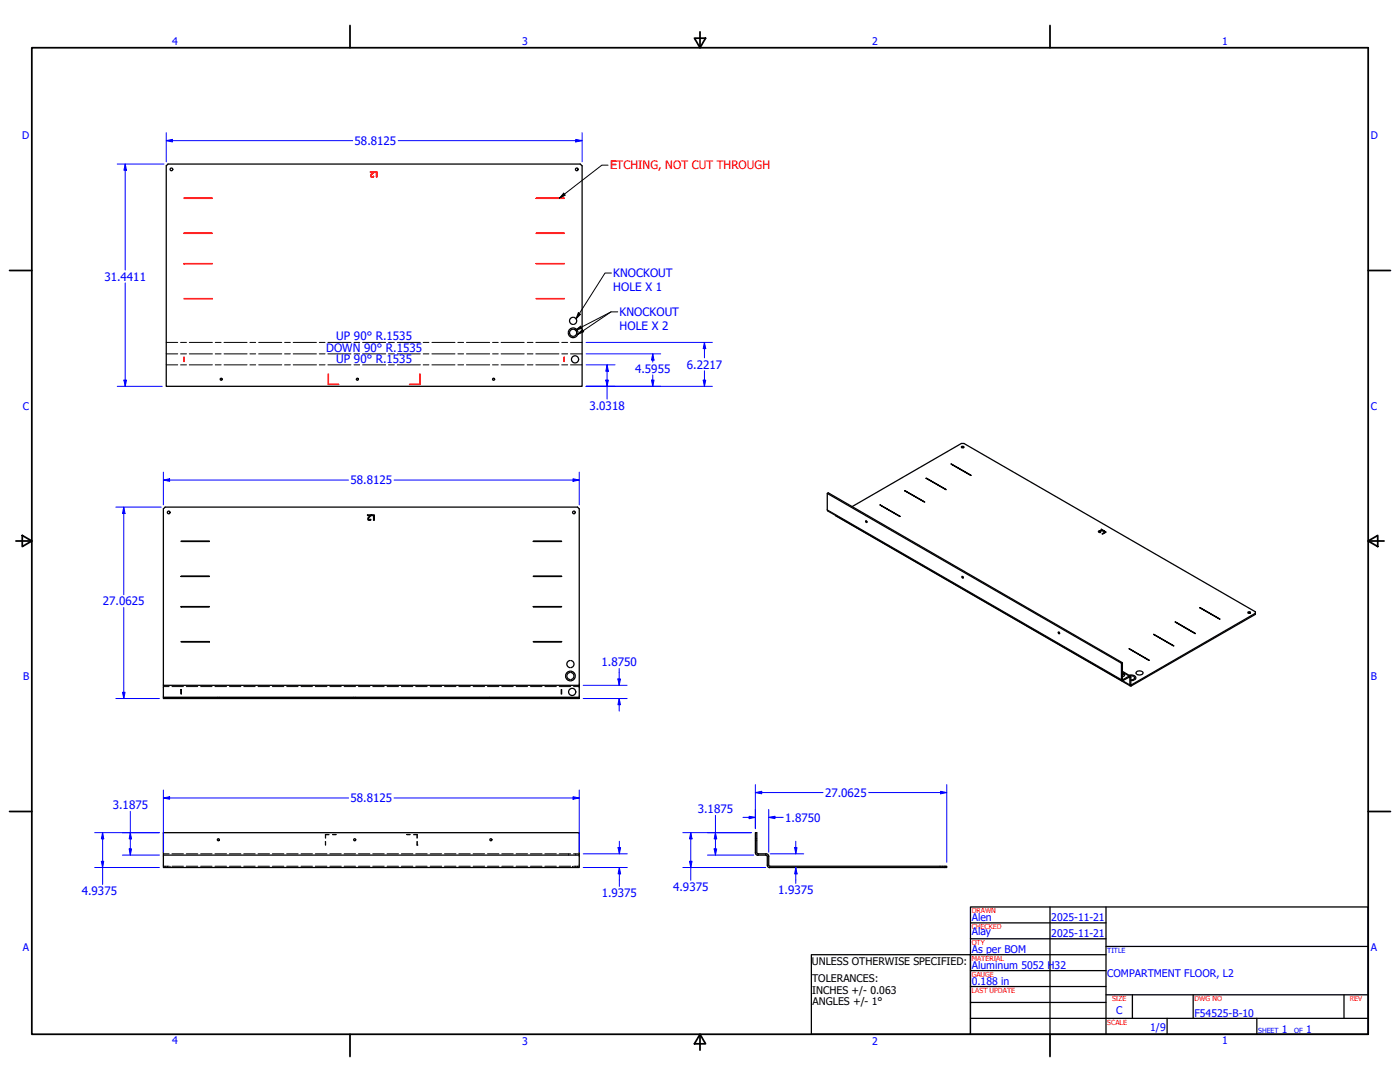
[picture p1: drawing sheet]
<svg xmlns="http://www.w3.org/2000/svg" width="559mm" height="432mm" viewBox="0 0 559 432" stroke-linecap="round" stroke-linejoin="round" font-family="sans-serif">
<!-- layer: Hidden (ANSI) -->
<g fill="none" stroke="#000" stroke-width=".4">
<path d="M65.2 274h2.3M68.6 274h4.6M74.4 274h4.5M80.1 274h4.5M85.8 274h4.6M86.8 278.3v.1M86.8 278.6v.2M87.6 278.3v.1M87.6 278.6v.2M91.6 274h4.5M97.3 274h4.6M103 274h4.6"/>
<path d="M108.7 274h4.6M114.4 274h4.6M120.1 274h4.6M125.9 274h4.6M131.6 274h4.6M137.4 274h4.5M141.2 278.3v.1M141.2 278.6v.2M141.9 278.3v.1M141.9 278.6v.2M143.1 274h4.5M148.8 274h4.6"/>
<path d="M154.5 274h4.6M160.2 274h4.6M165.9 274h4.6M171.7 274h4.6M177.4 274h4.6M183.1 274h4.6M188.8 274h4.6M194.6 274h4.5M195.5 278.3v.1M195.5 278.6v.2M196.3 278.3v.1M196.3 278.6v.2"/>
<path d="M200.3 274h4.6M206 274h4.6M211.7 274h4.6M217.5 274h4.6M223.2 274h4.6M228.9 274h2.3M129.9 335.8v1.4M130 335.9v1.3M131.3 333h-1.4v1.4M131.4 333.1h-1.4v1.4M132.7 333h1.4l-1.4 .1M163.7 333h-1.4l1.4 .1"/>
<path d="M165 333.1h1.4v1.4M165.2 333h1.4v1.4M166.4 335.9v1.3M166.5 337.2h.1M166.6 335.8v1.4M301.5 335.5h.2M301.5 334.7h.2M301.9 335.5h.2M301.9 334.7h.2M65.2 340.7h2.3M65.2 345.7h2.3M65.9 345.7v.2"/>
<path d="M65.9 346v.2M66.8 345.7v.2M66.8 346v.2M67.9 345.7v.2M67.9 346v.2M68.6 340.7h4.6M68.6 345.7h4.6M74.4 340.7h4.5M74.4 345.7h4.5M80.1 340.7h4.5M80.1 345.7h4.5M85.8 340.7h4.6"/>
<path d="M85.8 345.7h4.6M91.6 340.7h4.5M91.6 345.7h4.5M97.3 340.7h4.6M97.3 345.7h4.6M103 340.7h4.6M103 345.7h4.6M108.7 340.7h4.6M108.7 345.7h4.6M114.4 340.7h4.6M114.4 345.7h4.6M120.1 340.7h4.6"/>
<path d="M120.1 345.7h4.6M125.9 340.7h4.6M125.9 345.7h4.6M131.6 340.7h4.6M131.6 345.7h4.6M137.4 340.7h4.5M137.4 345.7h4.5M143.1 340.7h4.5M143.1 345.7h4.5M148.8 340.7h4.6M148.8 345.7h4.6M154.5 340.7h4.6"/>
<path d="M154.5 345.7h4.6M160.2 340.7h4.6M160.2 345.7h4.6M165.9 340.7h4.6M165.9 345.7h4.6M171.7 340.7h4.6M171.7 345.7h4.6M177.4 340.7h4.6M177.4 345.7h4.6M183.1 340.7h4.6M183.1 345.7h4.6M188.8 340.7h4.6"/>
<path d="M188.8 345.7h4.6M194.6 340.7h4.5M194.6 345.7h4.5M200.3 340.7h4.6M200.3 345.7h4.6M206 340.7h4.6M206 345.7h4.6M211.7 340.7h4.6M211.7 345.7h4.6M217.5 340.7h4.6M217.5 345.7h4.6M223.2 340.7h4.6"/>
<path d="M223.2 345.7h4.6M226.9 340.7v.2M226.9 341.1v.1M228.5 345.7v.2M228.5 346v.2M228.9 340.7h2.3M228.9 345.7h2.3M229.6 345.7v.2M229.6 346v.2M229.8 340.7v.2M229.8 341.1v.1M230.5 345.7v.2"/>
<path d="M230.5 346v.2M302.8 340.7v.2M302.8 341.1v.1M305.6 340.7v.2M305.6 341.1v.1M375.2 345.7v.2M375.2 346v.2M376.3 345.7v.2M376.3 346v.2"/>
</g>
<circle cx="166.4" cy="337.2" r=".19" fill="#000"/>
<!-- layer: Visible (ANSI) -->
<g fill="none" stroke="#000" stroke-width=".51">
<path d="M67.1 65.5h164.5l.7 .7v88h-165.9v-88zM226.8 133a1.94 1.94 0 0 0 2 1.7 1.94 1.94 0 0 0 1.9-1.7M226.8 132.6a1.94 1.94 0 0 1 2-1.7 1.94 1.94 0 0 1 1.9 1.7M228.6 126.6a1.43 1.43 0 0 0-1.3 1.4 1.43 1.43 0 0 0 1.3 1.5M228.6 131.4a1.43 1.43 0 0 0-1.3 1.4 1.43 1.43 0 0 0 1.3 1.4M228.9 131.4a1.43 1.43 0 0 1 1.3 1.4 1.43 1.43 0 0 1-1.3 1.4M228.9 126.6a1.43 1.43 0 0 1 1.3 1.4 1.43 1.43 0 0 1-1.3 1.5M383.9 178.2l.5-.1a.43 .43 0 0 1-.1 .8 .43 .43 0 0 1-.6-.6zM383.9 178.6h.7M330.2 196.9l117.4 67.8v6.8l.4 .2 2.8-1.5 .2 3.2 .2 .4 49.9-28.6v-1l-116.4-67.2h-1l-43.6 25.2M361.1 195.8l8 4.5zM369.6 190.9l8.1 4.5z"/>
<path d="M379.5 185.2l8.1 4.5zM72.3 216l11.3 .1zM146.7 205.5h1.3l-.6 .9a.53 .53 0 0 0-.3 .8 .53 .53 0 0 0 .9 .1 .68 .68 0 0 1-1.2 .1 .68 .68 0 0 1 .4-1.1l.6-.6h-1.1zM148.1 205.5h1.3v2.1h-.3v-1.9h-1zM212.9 216l11.3 .1zM333.6 205.7l117.6 68M345.9 208l.1 .2M351.2 201.5l8.1 4.6zM438.7 211.8l1.5-.1-.6-.5 1 .6-1.9 .2 .6 .4-.2 .1-.7-.3zM440.5 211.9l1 .4-1.4 .9-.2-.2 1.3-.7zM72.3 229.9l11.3 .2zM212.9 229.9l11.3 .2z"/>
<path d="M384 230l.4 .2v.6l-.4-.3zM384.3 230.1l.1 .3M72.3 256l11.3 .2zM72.3 242.1l11.3 .1zM212.9 256l11.3 .2zM212.9 242.1l11.3 .1zM422.4 252.3h.3l.1 .6zM422.8 252.3l.1 .3M450.7 258.8l8 4.7zM460.4 253.2l8.2 4.5zM469 248.2l8.1 4.6zM478.9 242.6l8.1 4.5z"/>
<path d="M498.2 244.3l.3-.1a.37 .37 0 0 1 .5-.1 .37 .37 0 0 1 0 .5 .37 .37 0 0 1-.5 .1l-.4-.2zM498.2 244.7h.8M501.1 244.7l-49.6 28.6-.3-3.5-.4-.1-2.8 1.5v-6.7l-117.4-67.8-.4 .2 .2 7 117.4 67.8M65.2 278.3h166v.5h-166zM65.2 273.5v4.8M72.3 275.2l.1 1.8zM224 275.2l.2 1.8zM225.8 270a1.94 1.94 0 0 0 1.9 1.7 1.94 1.94 0 0 0 1.9-1.7M225.8 269.6a1.94 1.94 0 0 1 1.9-1.8 1.94 1.94 0 0 1 1.9 1.8M227.5 263.6a1.43 1.43 0 0 0-1.2 1.4 1.43 1.43 0 0 0 1.2 1.4M227.5 268.4a1.43 1.43 0 0 0-1.2 1.4 1.43 1.43 0 0 0 1.2 1.4M227.9 268.4a1.43 1.43 0 0 1 1.2 1.4 1.43 1.43 0 0 1-1.2 1.4"/>
<path d="M227.9 263.6a1.43 1.43 0 0 1 1.2 1.4 1.43 1.43 0 0 1-1.2 1.4M231.2 273.5h-166v-70.4l.7-.7h164.6l.7 .7v75.2M448 268.6l.2 .1a.74 .74 0 0 1 .7 .8 .74 .74 0 0 1-.9 .6M448 269l.8 .6M448 267.9l3.1 1.8M448 264.5l-.4 .2M450.7 269.5a1.64 1.64 0 0 1 1.7-.1 1.64 1.64 0 0 1 .9 1.6l-.4 .2M451 269.7l1.3 .2M452.6 270a.84 .84 0 0 1 .1 1.1 .84 .84 0 0 1-1.2 .2h-.1M452.7 271.3l-1.3 .3M455.7 267.9l-.9-.2-1 .3a.55 .55 0 0 0-.4 .5 .55 .55 0 0 0 .3 .5M455.9 268a.87 .87 0 0 1 .1 1.2 .87 .87 0 0 1-1.1 .2l-.9-.2"/>
<path d="M65.2 332.3h166v8.9h-166zM65.2 341.2v5h166v-5M301.5 340.3a.88 .88 0 0 0 1 .9l3.3 .1 .5 .4M301.5 340.3v-8h.6v8M302.1 340.3l.4 .4 3.7 .1 .6 .9M306.3 341.7v4l.9 .6M306.8 341.7v3.6l.4 .4h70M307.2 346.2h70M377.2 345.7h.7v.5h-.7z"/>
<circle cx="68.4" cy="67.6" r=".54"/>
<circle cx="230.2" cy="67.6" r=".54"/>
<circle cx="88.3" cy="151.4" r=".41"/>
<circle cx="142.7" cy="151.4" r=".41"/>
<circle cx="197" cy="151.4" r=".41"/>
<circle cx="229.5" cy="143.4" r="1.43"/>
<circle cx="67.3" cy="204.5" r=".54"/>
<circle cx="229.1" cy="204.5" r=".54"/>
<circle cx="345.8" cy="208.1" r=".34"/>
<circle cx="228.4" cy="276.1" r="1.43"/>
<circle cx="87.2" cy="335.1" r=".41"/>
<circle cx="141.6" cy="335.1" r=".41"/>
<circle cx="195.9" cy="335.1" r=".41"/>
</g>
<!-- layer: Visible Narrow (ANSI) -->
<path d="M330.2 203.5l117.4 67.7 .4-.2 .2 .6M448 268.3l2.7 1.5 .3 .6 .4-.2M448.1 271.7l2.9 1.6 .4-.2 .2 .6" fill="none" stroke="#000" stroke-width=".4"/>
<!-- layer: Bend Centerline (ANSI) -->
<g fill="none" stroke="#000" stroke-width=".4">
<path d="M66.4 136.7h4.5M72.1 136.7h2.3M75.6 136.7h9.2M85.9 136.7h2.4M89.4 136.7h9.2M99.8 136.7h2.2M103.3 136.7h9.2M113.6 136.7h2.3M117 136.7h9.3M127.4 136.7h2.3M130.9 136.7h9.2M141.3 136.7h2.3"/>
<path d="M144.7 136.7h9.2M155.1 136.7h2.3M158.6 136.7h9.2M168.9 136.7h2.3M172.4 136.7h9.2M182.8 136.7h2.2M186.2 136.7h9.3M196.6 136.7h2.3M200 136.7h9.2M210.4 136.7h2.3M213.9 136.7h9.2M224.2 136.7h2.4"/>
<path d="M227.7 136.7h4.6M66.4 141.2h4.5M66.4 145.6h4.5M72.1 141.2h2.3M72.1 145.6h2.3M75.6 141.2h9.2M75.6 145.6h9.2M85.9 141.2h2.4M85.9 145.6h2.4M89.4 141.2h9.2M89.4 145.6h9.2M99.8 141.2h2.2"/>
<path d="M99.8 145.6h2.2M103.3 141.2h9.2M103.3 145.6h9.2M113.6 141.2h2.3M113.6 145.6h2.3M117 141.2h9.3M117 145.6h9.3M127.4 141.2h2.3M127.4 145.6h2.3M130.9 141.2h9.2M130.9 145.6h9.2M141.3 141.2h2.3"/>
<path d="M141.3 145.6h2.3M144.7 141.2h9.2M144.7 145.6h9.2M155.1 141.2h2.3M155.1 145.6h2.3M158.6 141.2h9.2M158.6 145.6h9.2M168.9 141.2h2.3M168.9 145.6h2.3M172.4 141.2h9.2M172.4 145.6h9.2M182.8 141.2h2.2"/>
<path d="M182.8 145.6h2.2M186.2 141.2h9.3M186.2 145.6h9.3M196.6 141.2h2.3M196.6 145.6h2.3M200 141.2h9.2M200 145.6h9.2M210.4 141.2h2.3M210.4 145.6h2.3M213.9 141.2h9.2M213.9 145.6h9.2M224.2 141.2h2.4"/>
<path d="M224.2 145.6h2.4M227.7 141.2h4.6M227.7 145.6h4.6"/>
</g>
<!-- layer: Visible (ANSI) -->
<g fill="none" stroke="#f00" stroke-width=".51">
<path d="M73.4 79.1l11.3 .1zM147.8 68.6h1.4l-.5 .8a.56 .56 0 0 0-.5 .8 .56 .56 0 0 0 .9 .1 .68 .68 0 0 1-1.1 .1 .68 .68 0 0 1 .3-1.1l.5-.5h-1zM149.3 68.6h1.2v2.1h-.3v-1.9h-.9zM214 79.1l11.2 .1zM73.4 93l11.3 .2zM214 93l11.2 .2zM73.4 119.1l11.3 .2zM73.4 105.2l11.3 .1zM214 119.1l11.2 .2zM214 105.2l11.2 .1zM73.4 142.6l.1 1.7zM131 149.2l.1 4.2 4.1 .1h-4.2z"/>
<path d="M167.5 149.2l.1 4.3h-4.2l4.1-.1zM225.1 142.6l.1 1.7z"/>
</g>
<!-- layer: Border (ANSI) -->
<g fill="none" stroke="#000" stroke-width=".7">
<path d="M12.7 19.1h533.4v393.6h-533.4zM139.7 10.2v8.9M277.2 15.2h4.4l-2.2 3.9zM279.4 12.7v6.4M419.1 10.2v8.9M3.8 107.9h8.9M546.1 107.9h8.9M6.3 215.9h6.4M8.9 213.7l3.8 2.2-3.8 2.2zM546.1 215.9l3.8-2.2v4.4zM546.1 215.9h6.3M3.8 323.8h8.9"/>
<path d="M546.1 323.8h8.9M139.7 412.7v8.9M279.4 412.7l2.2 3.9h-4.4zM279.4 412.7v6.4M419.1 412.7v8.9"/>
</g>
<!-- layer: Title (ANSI) -->
<g fill="none" stroke="#000" stroke-width=".51">
<path d="M387.3 361.9h158.8v50.8h-158.8zM387.3 368.3h54.2M387.3 374.6h54.2M419.1 361.9v50.8M441.5 377.7h104.6M441.5 361.9v50.8M323.8 381h63.5v31.7h-63.5zM387.3 381h54.2M387.3 387.3h54.2M387.3 393.7h54.2M441.5 397h104.6M452 397v9.4"/>
<path d="M476.2 397v9.4M536.4 397v9.4M387.3 400h54.2M387.3 406.4h158.8M465.8 406.4v6.3M501.6 406.4v6.3"/>
</g>
<!-- layer: Dimension (ANSI) -->
<path d="M317.6 338.3v2.4" fill="none" stroke="#00f" stroke-width=".4"/>
<path d="M317.2 338.3h.9l-.5 2.4z" fill="#00f"/>
<path d="M317.2 338.3h.9l-.5 2.4zM317.6 346.2v2.5" fill="none" stroke="#00f" stroke-width=".4"/>
<path d="M317.6 346.2l.5 2.5h-.9z" fill="#00f"/>
<path d="M285.6 332.3v2.5M317.6 335.7v2.6M307.4 340.7h13.4M317.6 346.2l.5 2.5h-.9zM317.6 348.7v3.9" fill="none" stroke="#00f" stroke-width=".4"/>
<path d="M285.6 332.3l.5 2.5h-1z" fill="#00f"/>
<path d="M285.6 332.3l.5 2.5h-1zM285.6 338.8v2.4" fill="none" stroke="#00f" stroke-width=".4"/>
<path d="M285.1 338.8h1l-.5 2.4z" fill="#00f"/>
<path d="M282.4 332.3h17.5M285.1 338.8h1l-.5 2.4zM285.6 325.4v6.9M285.6 334.8v4M299 326.2h2.5M282.4 341.2h18.5" fill="none" stroke="#00f" stroke-width=".4"/>
<path d="M299 325.8l2.5 .4-2.5 .5z" fill="#00f"/>
<path d="M299 325.8l2.5 .4-2.5 .5zM306.8 326.2h2.5" fill="none" stroke="#00f" stroke-width=".4"/>
<path d="M306.8 326.2l2.5-.4v.9z" fill="#00f"/>
<path d="M375.4 316.3h2.5M296.5 326.2h2.5M301.5 323v7.7M306.8 326.2l2.5-.4v.9zM306.8 323v17.1M309.3 326.2h3.3" fill="none" stroke="#00f" stroke-width=".4"/>
<path d="M375.4 315.8l2.5 .5-2.5 .5z" fill="#00f"/>
<path d="M301.5 316.3h2.5M375.4 315.8l2.5 .5-2.5 .5z" fill="none" stroke="#00f" stroke-width=".4"/>
<path d="M301.5 316.3l2.5-.5v1z" fill="#00f"/>
<path d="M301.5 316.3l2.5-.5v1zM301.5 313.1v17.6M304 316.3h24.5M346.7 316.3h28.7M377.9 313.1v31M41 332.3v2.5" fill="none" stroke="#00f" stroke-width=".4"/>
<path d="M41 332.3l.4 2.5h-1z" fill="#00f"/>
<path d="M41 332.3l.4 2.5h-1zM41 343.7v2.5" fill="none" stroke="#00f" stroke-width=".4"/>
<path d="M40.4 343.7h1l-.4 2.5z" fill="#00f"/>
<path d="M65.2 318.5h2.5M37.8 332.3h25.8M41 334.8v8.9M37.8 346.2h25.8M40.4 343.7h1l-.4 2.5zM41 346.2v6.8" fill="none" stroke="#00f" stroke-width=".4"/>
<path d="M65.2 318.5l2.5-.6v1.1z" fill="#00f"/>
<path d="M65.2 318.5l2.5-.6v1.1zM228.7 318.5h2.5" fill="none" stroke="#00f" stroke-width=".4"/>
<path d="M228.7 317.9l2.5 .6-2.5 .5z" fill="#00f"/>
<path d="M65.2 315.3v24.8M67.7 318.5h71.4M157.3 318.5h71.4M228.7 317.9l2.5 .6-2.5 .5zM231.2 315.3v24.8M247.2 338.3v2.4" fill="none" stroke="#00f" stroke-width=".4"/>
<path d="M246.7 338.3h1l-.5 2.4z" fill="#00f"/>
<path d="M246.7 338.3h1l-.5 2.4zM247.2 346.2v2.5" fill="none" stroke="#00f" stroke-width=".4"/>
<path d="M247.2 346.2l.5 2.5h-1z" fill="#00f"/>
<path d="M52 338.8v2.4M247.2 335.7v2.6M232.8 340.7h17.6M232.8 346.2h17.6M247.2 346.2l.5 2.5h-1zM247.2 348.7v5.1" fill="none" stroke="#00f" stroke-width=".4"/>
<path d="M51.6 338.8h.9l-.5 2.4z" fill="#00f"/>
<path d="M51.6 338.8h.9l-.5 2.4zM52 332.3v2.5" fill="none" stroke="#00f" stroke-width=".4"/>
<path d="M52 332.3l.5 2.5h-.9z" fill="#00f"/>
<path d="M49.4 202.4v2.5M48.8 332.3h14.8M52 332.3l.5 2.5h-.9zM52 323.8v8.5M52 334.8v4M48.8 341.2h14.8" fill="none" stroke="#00f" stroke-width=".4"/>
<path d="M49.4 202.4l.5 2.5h-1z" fill="#00f"/>
<path d="M49.4 202.4l.5 2.5h-1zM49.4 276.3v2.5" fill="none" stroke="#00f" stroke-width=".4"/>
<path d="M48.9 276.3h1l-.5 2.5z" fill="#00f"/>
<path d="M46.2 202.4h18.1M49.4 204.9v32.5M49.4 242.4v33.9M46.2 278.8h17.4M48.9 276.3h1l-.5 2.5zM247.1 271v2.5" fill="none" stroke="#00f" stroke-width=".4"/>
<path d="M246.6 271h1l-.5 2.5z" fill="#00f"/>
<path d="M246.6 271h1l-.5 2.5zM247.1 278.8v2.4" fill="none" stroke="#00f" stroke-width=".4"/>
<path d="M247.1 278.8l.5 2.4h-1z" fill="#00f"/>
<path d="M50 65.5v2.4M232.8 273.5h17.5M232.8 278.8h17.5M247.1 278.8l.5 2.4h-1zM247.1 266.8v4.2M247.1 281.2v2.6" fill="none" stroke="#00f" stroke-width=".4"/>
<path d="M50 65.5l.5 2.4h-1z" fill="#00f"/>
<path d="M50 65.5l.5 2.4h-1zM50 151.7v2.5" fill="none" stroke="#00f" stroke-width=".4"/>
<path d="M49.5 151.7h1l-.5 2.5z" fill="#00f"/>
<path d="M66.4 56.1h2.4M46.8 65.5h18.7M50 67.9v39.9M50 112.9v38.8M46.8 154.2h18M49.5 151.7h1l-.5 2.5z" fill="none" stroke="#00f" stroke-width=".4"/>
<path d="M66.4 56.1l2.4-.5v1z" fill="#00f"/>
<path d="M66.4 56.1l2.4-.5v1zM229.8 56.1h2.5" fill="none" stroke="#00f" stroke-width=".4"/>
<path d="M229.8 55.6l2.5 .5-2.5 .5z" fill="#00f"/>
<path d="M66.4 53v11.6M68.8 56.1h72M158.9 56.1h70.9M229.8 55.6l2.5 .5-2.5 .5zM232.3 53v11.6M242.3 145.6v2.5" fill="none" stroke="#00f" stroke-width=".4"/>
<path d="M242.3 145.6l.5 2.5h-1z" fill="#00f"/>
<path d="M242.3 145.6l.5 2.5h-1zM242.3 151.7v2.5" fill="none" stroke="#00f" stroke-width=".4"/>
<path d="M241.8 151.7h1l-.5 2.5z" fill="#00f"/>
<path d="M233.9 145.6h11.6M233.9 154.2h11.6M241.8 151.7h1l-.5 2.5zM242.3 148.1v3.6M242.3 154.2v5.1M260.5 141.2v2.5" fill="none" stroke="#00f" stroke-width=".4"/>
<path d="M260.5 141.2l.5 2.5h-1z" fill="#00f"/>
<path d="M260.5 141.2l.5 2.5h-1zM260.5 151.7v2.5" fill="none" stroke="#00f" stroke-width=".4"/>
<path d="M260 151.7h1l-.5 2.5z" fill="#00f"/>
<path d="M281.2 136.7v2.4M233.9 154.2h29.8M233.9 141.2h29.8M260 151.7h1l-.5 2.5zM260.5 143.7v.8M260.5 149.6v2.1" fill="none" stroke="#00f" stroke-width=".4"/>
<path d="M281.2 136.7l.5 2.4h-1z" fill="#00f"/>
<path d="M281.2 136.7l.5 2.4h-1zM281.2 151.7v2.5" fill="none" stroke="#00f" stroke-width=".4"/>
<path d="M280.7 151.7h1l-.5 2.5z" fill="#00f"/>
<path d="M233.9 136.7h50.5M281.2 139.1v3.7M233.9 154.2h50.5M280.7 151.7h1l-.5 2.5zM281.2 148v3.7M65.2 191.6h2.5" fill="none" stroke="#00f" stroke-width=".4"/>
<path d="M65.2 191.6l2.5-.5v1z" fill="#00f"/>
<path d="M65.2 191.6l2.5-.5v1zM228.7 191.6h2.5" fill="none" stroke="#00f" stroke-width=".4"/>
<path d="M228.7 191.1l2.5 .5-2.5 .5z" fill="#00f"/>
<path d="M65.2 188.4v13.1M67.7 191.6h71.4M157.3 191.6h71.4M228.7 191.1l2.5 .5-2.5 .5zM231.2 188.4v13.1M275.7 332.3v2.5" fill="none" stroke="#00f" stroke-width=".4"/>
<!-- layer: Symbol (ANSI) -->
<path d="M225 77.1l.6 .8-2.3 1.2zM242.7 65.9h-2.5l-16.9 13.2M244 109h-2.5l-11.6 18.3M229.7 131.8l2-1.6 .5 .9zM230.8 124.8l.9 .6-1.8 1.9zM232.4 131.6l.6 .8-2.4 1zM243.9 124.5l-13.3 8.9M246.6 124.5h-2.7l-14.2 7.3" fill="none" stroke="#000" stroke-width=".4"/>
<path d="M225 77.1l.6 .8-2.3 1.2zM230.8 124.8l.9 .6-1.8 1.9zM229.7 131.8l2-1.6 .5 .9zM232.4 131.6l.6 .8-2.4 1z" fill="#000"/>
<!-- layer: Dimension (ANSI) -->
<path d="M275.7 332.3l.5 2.5h-1z" fill="#00f"/>
<path d="M275.7 332.3l.5 2.5h-1zM275.7 343.7v2.5" fill="none" stroke="#00f" stroke-width=".4"/>
<path d="M275.2 343.7h1l-.5 2.5z" fill="#00f"/>
<path d="M272.5 332.3h27.4M275.7 334.8v8.9M272.5 346.2h33.1M275.2 343.7h1l-.5 2.5zM275.7 346.2v5.1" fill="none" stroke="#00f" stroke-width=".4"/>
<g font-size="4.6" fill="#00f">
<text x="141.5" y="57.8">58.8125</text>
<text x="41.7" y="112">31.4411</text>
<text x="244.8" y="110.6">KNOCKOUT</text>
<text x="244.8" y="116.2">HOLE X 1</text>
<text x="247.3" y="126.1">KNOCKOUT</text>
<text x="247.3" y="131.7">HOLE X 2</text>
<text x="134.2" y="135.8">UP 90° R.1535</text>
<text x="130.2" y="140.3">DOWN 90° R.1535</text>
<text x="134.2" y="144.8">UP 90° R.1535</text>
<text x="253.5" y="148.8">4.5955</text>
<text x="274.1" y="147.1">6.2217</text>
<text x="235.3" y="163.5">3.0318</text>
<text x="139.9" y="193.3">58.8125</text>
<text x="41.1" y="241.6">27.0625</text>
<text x="240.1" y="265.9">1.8750</text>
<text x="329.3" y="317.9">27.0625</text>
<text x="45" y="322.9">3.1875</text>
<text x="139.9" y="320.2">58.8125</text>
<text x="278.5" y="324.5">3.1875</text>
<text x="313.4" y="327.9">1.8750</text>
<text x="32.6" y="357.3">4.9375</text>
<text x="240.2" y="358">1.9375</text>
<text x="268.7" y="355.5">4.9375</text>
<text x="310.6" y="356.8">1.9375</text>
</g>
<g font-size="4.6" fill="#f00">
<text x="243.5" y="67.2">ETCHING, NOT CUT THROUGH</text>
<text x="243.5" y="67.2">E</text>
</g>
<g font-size="4.2" fill="#00f">
<text x="68.7" y="18">4</text>
<text x="208.4" y="18">3</text>
<text x="348.1" y="18">2</text>
<text x="487.8" y="18">1</text>
<text x="8.8" y="55.5">D</text>
<text x="547.1" y="55.5">D</text>
<text x="9.1" y="163.4">C</text>
<text x="547.1" y="163.4">C</text>
<text x="9.2" y="271.4">B</text>
<text x="547.1" y="271.4">B</text>
<text x="387.9" y="367.7">Alen</text>
<text x="419.6" y="367.7">2025-11-21</text>
<text x="387.9" y="373.3">Alay</text>
<text x="419.6" y="374.1">2025-11-21</text>
<text x="9.1" y="379.3">A</text>
<text x="387.9" y="380.5">As per BOM</text>
<text x="547.1" y="379.3">A</text>
<text x="387.9" y="386.8">Aluminum 5052 H32</text>
<text x="387.9" y="393.1">0.188 in</text>
<text x="442" y="390.1">COMPARTMENT FLOOR, L2</text>
<text x="445.5" y="404.5">C</text>
<text x="476.8" y="405.8">F54525-B-10</text>
<text x="459.1" y="411.6">1/9</text>
<text x="511.7" y="412.2">1</text>
<text x="521.3" y="412.2">1</text>
<text x="68.7" y="416.8">4</text>
<text x="208.4" y="416.9">3</text>
<text x="348.1" y="416.9">2</text>
<text x="487.8" y="416.8">1</text>
</g>
<g font-size="4.2">
<text x="324" y="385.1">UNLESS OTHERWISE SPECIFIED:</text>
<text x="324.2" y="391.9">TOLERANCES:</text>
<text x="324.2" y="396.7">INCHES +/- 0.063</text>
<text x="324.3" y="400.9">ANGLES +/- 1°</text>
</g>
<g font-size="2.8" fill="#f00">
<text x="387.9" y="364.5">DRAWN</text>
<text x="387.9" y="370.9">CHECKED</text>
<text x="387.9" y="377.3">QTY</text>
<text x="387.9" y="383.5">MATERIAL</text>
<text x="387.9" y="390">GAUGE</text>
<text x="387.9" y="396.3">LAST UPDATE</text>
<text x="443.9" y="399.6">SIZE</text>
<text x="476.8" y="399.6">DWG NO</text>
<text x="538.8" y="399.5">REV</text>
<text x="442" y="409">SCALE</text>
</g>
<g font-size="2.8" fill="#00f">
<text x="442" y="380.2">TITLE</text>
<text x="502.2" y="412.2">SHEET</text>
<text x="516.6" y="412.2">OF</text>
</g>
</svg>
